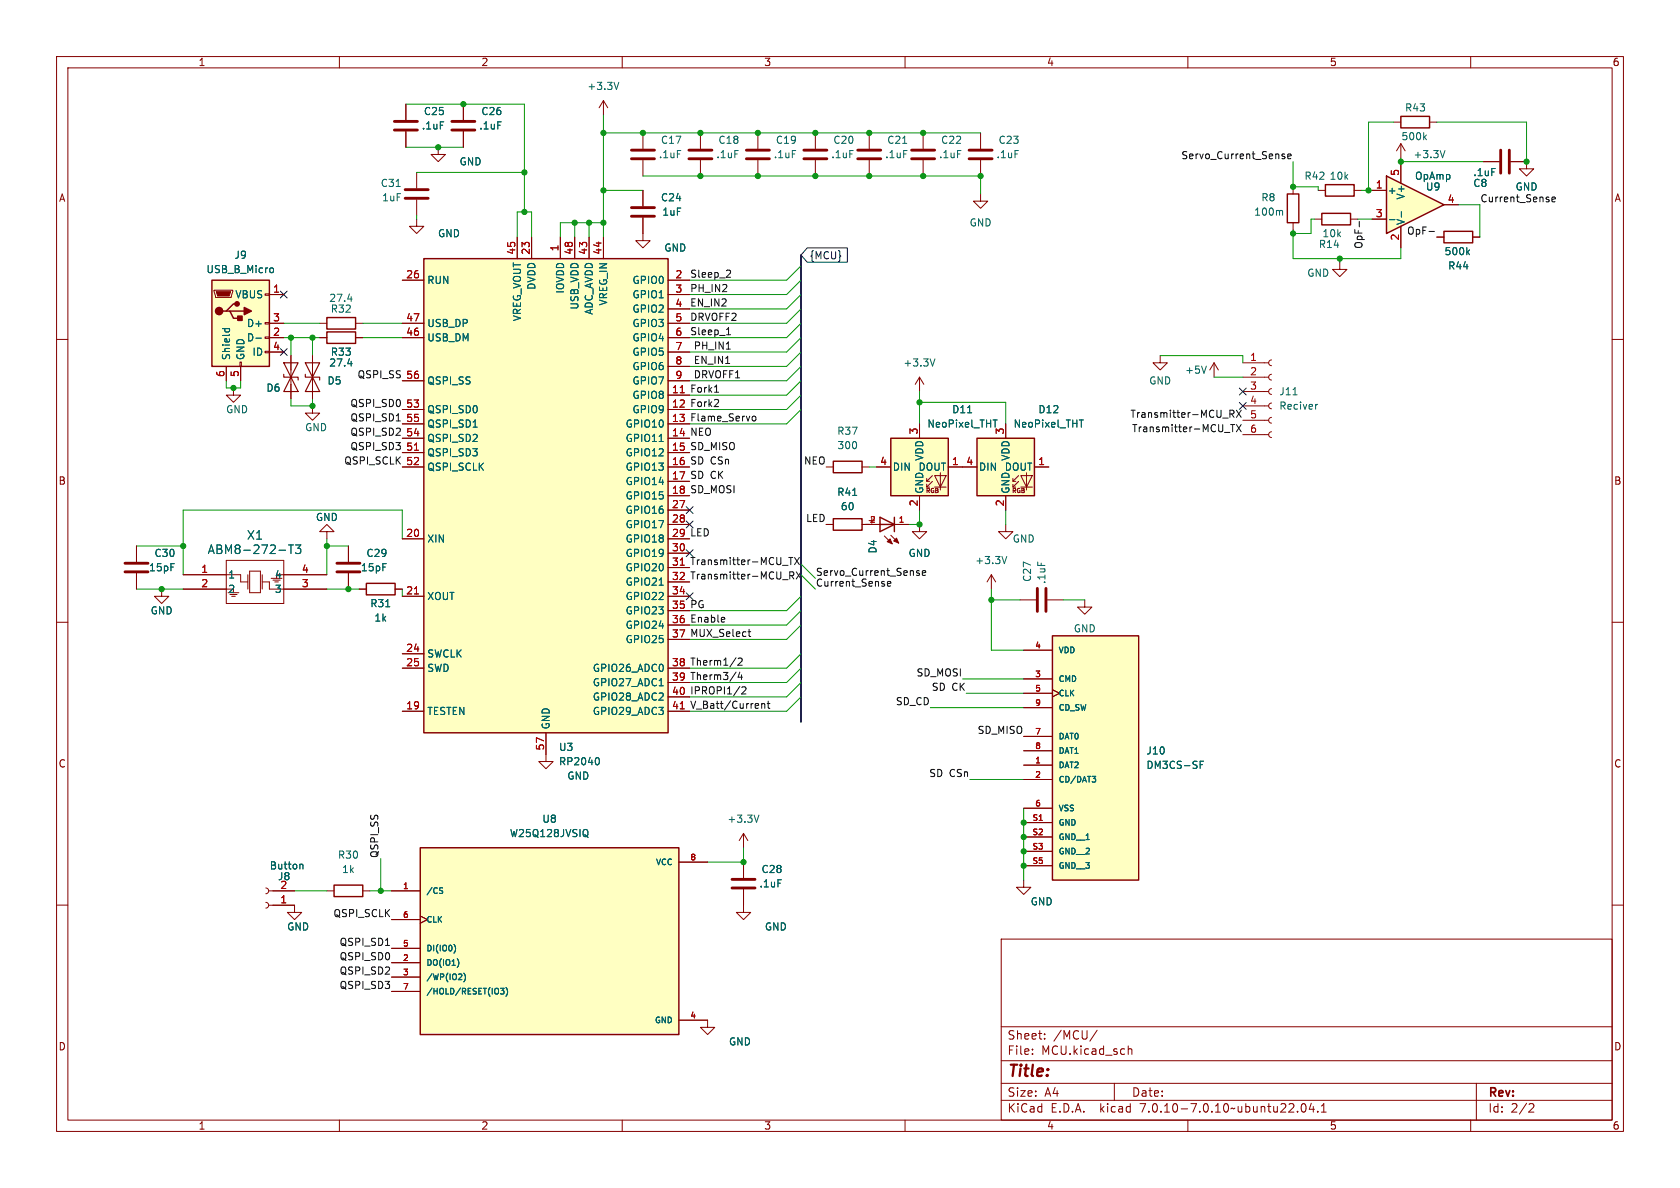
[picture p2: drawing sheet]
<svg xmlns="http://www.w3.org/2000/svg" width="297mm" height="210mm" viewBox="0 0 297 210" stroke-linecap="round" stroke-linejoin="round" font-family="sans-serif">
<g fill="none" stroke="#840000" stroke-width=".18">
<path d="M10 10h277v190h-277zM12 12h273v186h-273zM60 10v2M110 10v2M160 10v2M210 10v2M260 10v2M10 60h2M37.8 51.3h3.3v.3l-.2 1h-2.8zM46.9 59.6h.7v.2h-.7zM46.9 57h.7v.3h-.7zM46.9 51.9h.7v.3h-.7z"/>
<path d="M47.6 57.2h2.6M47.6 59.7h2.6M47.6 52.1h2.6M56.5 57.2h1.3M56.5 59.7h1.3M62.9 57.2h1.2M62.9 59.7h1.2M71.1 57.2h3.8M71.1 59.7h3.8M71.1 49.5h3.8M91.4 41.9v3.8M94 41.9v3.8"/>
<path d="M99.1 41.9v3.8M101.6 41.9v3.8M104.1 41.9v3.8M106.7 41.9v3.8M118.1 57.2h3.8M118.1 59.7h3.8M118.1 52.1h3.8M118.1 49.5h3.8M118.1 54.6h3.8M236.9 46.4v1.2h1.2l-1.2 1.3-1.3-1.3h1.3M254 41.9h1.3M260.3 41.9h1.3"/>
<path d="M285 60h2M40 64.8v2.5M41.3 68.6v1.3h1.2l-1.2 1.2-1.3-1.2h1.3M42.4 64h.3v.8h-.3zM42.5 64.8v2.5M46.9 62.1h.7v.3h-.7zM47.6 62.2h2.6M51.4 62.9v7.6M55.2 71.8v1.2h1.3l-1.3 1.3-1.2-1.3h1.2M55.2 62.9v7.6M71.1 72.4h3.8M71.1 74.9h3.8"/>
<path d="M71.1 77.5h3.8M71.1 67.3h3.8M118.1 62.2h3.8M118.1 69.9h3.8M118.1 72.4h3.8M118.1 74.9h3.8M118.1 77.5h3.8M118.1 67.3h3.8M118.1 64.8h3.8M61.6 96.5v2.8M71.1 80h3.8M71.1 82.6h3.8"/>
<path d="M71.1 95.3h3.8M118.1 80h3.8M118.1 82.6h3.8M118.1 85.1h3.8M118.1 87.6h3.8M118.1 95.3h3.8M118.1 90.2h3.8M118.1 92.7h3.8M118.1 97.8h3.8M10 110h2M61.6 101.3v2.8M63.5 104.1h1.3"/>
<path d="M69.8 104.1h1.3M71.1 105.4h3.8M71.1 115.6h3.8M71.1 118.1h3.8M118.1 105.4h3.8M118.1 118.1h3.8M118.1 100.3h3.8M118.1 102.9h3.8M118.1 108h3.8M118.1 110.5h3.8M118.1 113h3.8M181 114.9h5.1"/>
<path d="M191.8 106v1.3h1.2l-1.2 1.3-1.3-1.3h1.3M285 110h2M71.1 125.7h3.8M96.5 129.5v5.1h1.3l-1.3 1.3-1.3-1.3h1.3M118.1 125.7h3.8M118.1 120.7h3.8M118.1 123.2h3.8M181 135.3h5.1M181 137.8h5.1M181 120h5.1M181 122.6h5.1M181 130.2h5.1"/>
<path d="M181 132.7h5.1M181 125.1h5.1M186.1 121.9l1.2 .7-1.2 .6M10 160h2M69.2 157.5h5.1M120 152.4h5.1M131.4 157.2v4.1h1.3l-1.3 1.3-1.2-1.3h1.2M131.4 147.3l-.7 1.3M131.4 147.3v2.6M131.4 152.4v2.8M131.4 147.3l.8 1.3M181 155.6v1.2h1.2l-1.2 1.3-1.3-1.3h1.3"/>
<path d="M181 142.9h5.1M181 145.4h5.1M181 148h5.1M181 150.5h5.1M181 153h5.1M285 160h2M69.2 170.2h5.1M69.2 172.7h5.1M69.2 167.6h5.1M69.2 162.6h5.1M69.2 175.3h5.1M74.3 161.9l1.3 .7-1.3 .6"/>
<path d="M177 166h108v32h-108zM60 198v2M110 198v2M120 180.3h5.1v1.3h1.3l-1.3 1.3-1.3-1.3h1.3M160 198v2M177 194.5h108M177 191.5h108M177 187.5h108M177 181.5h108M182.5 186.3v.1M182.5 185.5v.1M184.7 183.6v.1"/>
<path d="M184.7 182.8v.1M194 182.1l-1.3 2M197 191.5v3M199.5 184.9v1.5M199.5 185.5l.2-.1 .3 .1 .1 .9M210 198v2M229.4 196.5v.1M230.2 195.2l.2-.1a.81 .81 0 0 1 .6 .6 .81 .81 0 0 1-.3 .8l-.2 .1a.81 .81 0 0 1-.3-1.4zM231.8 195l-.3 1.1h.9M232.2 195.6v1M233 196.5v.1M233.6 196.6h.9"/>
<path d="M233.6 195.5l.4-.4v1.5M260 198v2M261 191.5v6.5M270.5 195.1l.5 .1 .2 .3-1 1.1h1"/>
</g>
<path d="M50.2 66.2v.5h2.5v.5M50.2 64.1h2.5l-1.3 2.6zM51.4 66.7l1.3 2.5h-2.5zM54 66.2v.5h2.5v.5M54 64.1h2.5l-1.3 2.6zM55.2 66.7l1.3 2.5h-2.5z" fill="none" stroke="#840000" stroke-width=".2"/>
<path d="M37.5 49.5h10.1v15.3h-10.1zM40 55h.6l.7 1.3h1.2M40.6 55h2.6M41.9 53.7h-.6l-1.3 1.3h-.6M57.8 56.1h5.1v2.1h-5.1zM57.8 58.7h5.1v2h-5.1zM74.9 45.7h43.2v83.8h-43.2zM255.3 40.9h5v2h-5zM64.8 103.1h5v2.1h-5zM186.1 112.4h15.2v43.2h-15.2zM74.3 149.9h45.7v33h-45.7z" fill="none" stroke="#840000" stroke-width=".25"/>
<g fill="none" stroke="#006464" stroke-width=".18">
<path d="M39.3 58.1h1.3M39.8 58.1l-.1 .4M40.5 58.1l.1 .4M45.2 59.8h1M47.9 47.4h.3l.2 .2-.1 .5-.4 .1M61.5 52.9h.8M259.4 44.5l.4 .5M259.8 44.2l-.5 .5M61.5 64.3h.8M83.6 75.5h.8M116.5 78h.8M68.2 107.3h.7"/>
<path d="M116.5 103.4h.8M105.7 133.9a.79 .79 0 0 1 0 1.3M116.5 121.2h.8M193.1 137.2h.6l-.3 .4M193.5 137.6l.2 .2v.3l-.2 .2M212.2 135.2h.4M212.2 134.6h.6M77.9 156.9l.4 .1M78.1 157.5l.2 .2-.2 .2M103.6 147.7l.1 .1M103.6 146.6l.1 .1a.9 .9 0 0 1 0 1.1M103.7 147.8l.3 .2"/>
<path d="M103.7 147.8l-.1 .1M134.2 144.1l-.5 1.3M80.3 167a1.19 1.19 0 0 1 0 1.4M81 169.8l.1 .4-.1 .5M81 173.2h.7M81.6 172.3v.3M82 172a1.16 1.16 0 0 1 0 1.6M88.5 174.7h.6l-.3 .4 .3 .1v.4l-.2 .1-.4-.1M89.4 174.6a1.16 1.16 0 0 1 0 1.5"/>
</g>
<g fill="#ffffc2" stroke="#ffffc2" stroke-width=".18">
<path d="M37.5 49.5h10.1v15.3h-10.1z"/>
<path d="M74.9 45.7h43.2v83.8h-43.2z"/>
<path d="M186.1 112.4h15.2v43.2h-15.2z"/>
<path d="M74.3 149.9h45.7v33h-45.7z"/>
</g>
<g fill="#840000" stroke="#840000" stroke-width=".25">
<path d="M43.2 54.4l1.2 .6-1.2 .6z"/>
<path d="M42 55.9h.8v.7h-.8z"/>
<circle cx="38.7" cy="55" r=".63"/>
<circle cx="41.9" cy="53.7" r=".38"/>
</g>
<path d="M38.2 51.6h2.6l-.3 .7h-2z" fill="#840000" stroke="#840000" stroke-width=".18"/>
<path d="M73.3 79.6h.7M120.3 69.4h.7M120.3 99.9h.7M73.3 105h.7M120.3 125.3h.7" fill="none" stroke="#a90000" stroke-width=".18"/>
<path d="M59.6 99.6h4M59.6 101.1h4M129.4 155.4h4.1M129.4 157h4.1" fill="none" stroke="#840000" stroke-width=".51"/>
<path d="M245.1 31.1l10.2 5.1-10.2 5.1z" fill="#ffffc2"/>
<g fill="none" stroke="#840000" stroke-width=".25">
<path d="M227.6 34.3h2v5.1h-2zM233.7 37.7h5.1v2.1h-5.1zM234.3 32.6h5.1v2.1h-5.1zM245.1 31.1l10.2 5.1-10.2 5.1zM247.6 20.6h5.1v2h-5.1zM157.5 77.5h10.1v10.1h-10.1zM172.7 77.5h10.2v10.1h-10.2zM147.3 81.5h5.1v2.1h-5.1zM147.3 91.7h5.1v2h-5.1zM155.6 92.7h2.5M155.6 91.4l2.5 1.3-2.5 1.3zM158.1 91.4v2.6"/>
<path d="M59.1 156.5h5v2h-5z"/>
</g>
<g fill="none" stroke="#840000" stroke-width=".18">
<path d="M71.8 18.4v2.8M81.9 18.4v2.8M106.7 17.8l-.8 1.3M106.7 17.8v2.5M106.7 17.8l.7 1.3M71.8 23.2v2.8M73.7 38.7v1.3h1.2l-1.2 1.3-1.3-1.3h1.3M73.7 30.5v2.8M73.7 35.3v2.8M77.5 26v1.3h1.2l-1.2 1.3-1.3-1.3h1.3M81.9 23.2v2.8M113.7 38.5v4h1.2l-1.2 1.3-1.3-1.3h1.3"/>
<path d="M113.7 23.5v2.8M113.7 28.3v2.8M113.7 33.7v2.7M123.8 23.5v2.8M123.8 28.3v2.8M134 23.5v2.8M134 28.3v2.8M144.1 23.5v2.8M144.1 28.3v2.8M153.7 23.5v2.8M153.7 28.3v2.8M163.2 23.5v2.8"/>
<path d="M163.2 28.3v2.8M173.4 34.3v1.3h1.2l-1.2 1.2-1.3-1.2h1.3M173.4 23.5v2.8M173.4 28.3v2.8M228.6 33v1.3M228.6 39.4v1.2M232.4 38.7h1.3M233 33.7h1.3M238.8 38.7h1.2M239.4 33.7h1.3M242.6 33.7h2.5M242.6 38.7h2.5"/>
<path d="M246.4 21.6h1.2M247.6 25.4v2.5M247.6 28.6v3.8M247.6 25.4l-.7 1.3M247.6 25.4l.8 1.3M252.7 21.6h1.3M255.3 36.2h2.5M262.3 28.6h2.7M267.1 28.6h2.8v1.2h1.2l-1.2 1.3-1.3-1.3h1.3M47.6 52.1h2.6M47.6 59.7h2.6M47.6 57.2h2.6"/>
<path d="M56.5 59.7h1.3M62.9 59.7h1.2M71.1 49.5h3.8M71.1 59.7h3.8M71.1 57.2h3.8M91.4 41.9v3.8M94 41.9v3.8M99.1 41.9v3.8M101.6 41.9v3.8M104.1 41.9v3.8M106.7 41.9v3.8M118.1 49.5h3.8"/>
<path d="M118.1 52.1h3.8M118.1 54.6h3.8M118.1 59.7h3.8M118.1 57.2h3.8M247.6 40v3.8M254 41.9h1.3M260.3 41.9h1.3M40 64.8v2.5M42.5 64.8v2.5M47.6 62.2h2.6M51.4 62.9v2.5M51.4 67.9v2.6"/>
<path d="M55.2 62.9v2.5M55.2 67.9v2.6M71.1 72.4h3.8M71.1 74.9h3.8M71.1 77.5h3.8M71.1 67.3h3.8M118.1 69.9h3.8M118.1 72.4h3.8M118.1 74.9h3.8M118.1 77.5h3.8M118.1 67.3h3.8M118.1 62.2h3.8"/>
<path d="M118.1 64.8h3.8M162.6 66.7l-.8 1.2M162.6 66.7v2.5M162.6 74.9v2.6M162.6 66.7l.7 1.2M177.8 74.9v2.6M205.1 62.9v1.2h1.3l-1.3 1.3-1.3-1.3h1.3M214.6 64.1l-.7 1.3M214.6 64.1v2.6M214.6 64.1l.8 1.3M219.7 76.8h4.6M219.7 74.3h4.6"/>
<path d="M219.7 71.8h4.6M219.7 69.2h4.6M219.7 66.7h4.6M219.7 64.1h4.6M224.8 76.3l-.4 .2-.1 .3 .1 .4 .4 .1M224.8 73.8l-.4 .1-.1 .4 .1 .3 .4 .2M224.8 71.2l-.4 .2-.1 .3 .1 .4 .4 .2M224.8 68.7l-.4 .1-.1 .4 .1 .4 .4 .1M224.8 66.2l-.4 .1-.1 .4 .1 .3 .4 .2M224.8 63.6l-.4 .2-.1 .3 .1 .4 .4 .1M24.1 96.5v2.8M40 99.1h10.2v7.6h-10.2z"/>
<path d="M57.8 94h1.3l-1.3-1.3-1.3 1.3h1.3v1.3M61.6 96.5v2.8M71.1 82.6h3.8M71.1 80h3.8M71.1 95.3h3.8M118.1 85.1h3.8M118.1 82.6h3.8M118.1 92.7h3.8M118.1 80h3.8M118.1 87.6h3.8M118.1 95.3h3.8M118.1 90.2h3.8"/>
<path d="M118.1 97.8h3.8M146 82.6h1.3M146 92.7h1.3M152.4 82.6h1.3M152.4 92.7h3.2M154.9 82.6h2.6M156.3 94.7l1.4 1.4M157.5 94.6l1.4 1.4M158.1 92.7h2.6M162.6 92.7v1.3h1.2l-1.2 1.3-1.3-1.3h1.3M162.6 87.6v2.6M163.8 86.1h.5"/>
<path d="M163.8 85.1h.5M164.8 85.1l-1 1v-.5M164.8 84.1l-1 1v-.5M165.2 84.1h2.1l-1.1 2zM165.2 86.1h2.1M166.2 83.6v3M167.6 82.6h5.1M177.8 92.7v1.3h1.3l-1.3 1.3-1.3-1.3h1.3M177.8 87.6v2.6M179.1 86.1h.5M179.1 85.1h.5M180.1 85.1l-1 1v-.5"/>
<path d="M180.1 84.1l-1 1v-.5M180.5 84.1h2l-1 2zM180.5 86.1h2M181.5 83.6v3M182.9 82.6h2.5M24.1 101.3v2.8M28.6 104.1v1.3h1.2l-1.2 1.3-1.3-1.3h1.3M32.4 101.6h10.1v1.3h1.3M32.4 104.1h7.6M40.3 104.8h1.9M40.6 105.1h1.3M43.8 101.6v2.5"/>
<path d="M44.1 101h1.9v3.8h-1.9zM46.4 102.9h1.2v1.2h10.2M46.4 101.6v2.5M48.9 101.6h8.9M61.6 101.3v2.8M63.5 104.1h1.3M69.8 104.1h1.3M71.1 105.4h3.8M71.1 115.6h3.8M71.1 118.1h3.8M118.1 102.9h3.8M118.1 105.4h3.8"/>
<path d="M118.1 118.1h3.8M118.1 100.3h3.8M118.1 108h3.8M118.1 110.5h3.8M118.1 113h3.8M175.3 101.6l-.8 1.3M175.3 101.6v2.5M175.3 101.6l.7 1.3M180.3 106h2.8M181 114.9h5.1M185.2 106h2.8M71.1 125.7h3.8"/>
<path d="M96.5 129.5v3.9M118.1 125.7h3.8M118.1 120.7h3.8M118.1 123.2h3.8M181 135.3h5.1M181 137.8h5.1M181 120h5.1M181 122.6h5.1M181 130.2h5.1M181 132.7h5.1M181 125.1h5.1M186.1 121.9l1.2 .7-1.2 .6"/>
<path d="M47 157l.4 .1 .1 .4-.2 .4-.3 .1M47 159.5l.4 .2 .1 .3-.2 .4-.3 .1M47.5 157.5h4.6M57.8 157.5h1.3M64.1 157.5h1.3M69.2 157.5h5.1M120 152.4h5.1M131.4 152.4v2.8M131.4 157.2v2.8M181 142.9h5.1M181 145.4h5.1M181 148h5.1"/>
<path d="M181 150.5h5.1M181 153h5.1M47.5 160h4.6v1.3h1.2l-1.2 1.3-1.3-1.3h1.3M69.2 170.2h5.1M69.2 172.7h5.1M69.2 167.6h5.1M69.2 162.6h5.1M69.2 175.3h5.1M74.3 161.9l1.3 .7-1.3 .6M120 180.3h5.1"/>
</g>
<g fill="none" stroke="#006464" stroke-width=".18">
<path d="M109.4 14.5l-.4 1.3M70 33h.8M159.6 25.3h.7M226.4 37.2l.3 .2v.6M245.6 38.8h1M247.7 37.4v1M251.8 24.2l.4 .5M252.2 23.9l-.5 .4M255.5 26.6l-.5 1.3M39.3 58.1h1.3M39.8 58.1l-.1 .4M40.5 58.1l.1 .4"/>
<path d="M45.2 59.8h1M47.9 47.4h.3l.2 .2-.1 .5-.4 .1M259.4 44.5l.4 .5M259.8 44.2l-.5 .5M61.5 64.3h.8M83.6 75.5h.8M116.5 78h.8M165.3 63.4l-.4 1.3M171.1 73h.7M175.6 74.2h.7M190.8 74.2h.7M213.3 64.7l-.5 1.3"/>
<path d="M228.6 69.8h.7M232.9 71.5l-.3 .1M51 96.3h.9M51.4 96.3v1.6M52.2 96.3h1l-.5 .6 .4 .2v.6l-.2 .2h-.4l-.3-.2M150.7 87.6h.8M178 98.4l-.4 1.2M68.2 107.3h.7M116.5 103.4h.8M105.7 133.9a.79 .79 0 0 1 0 1.3M116.5 121.2h.8M193.1 137.2h.6l-.3 .4"/>
<path d="M193.5 137.6l.2 .2v.3l-.2 .2M212.2 135.2h.4M212.2 134.6h.6M53.2 152.8l.4 .1v.7M77.9 156.9l.4 .1M78.1 157.5l.2 .2-.2 .2M103.6 147.7l.1 .1M103.6 146.6l.1 .1a.9 .9 0 0 1 0 1.1M103.7 147.8l.3 .2M103.7 147.8l-.1 .1M80.3 167a1.19 1.19 0 0 1 0 1.4M81 169.8l.1 .4-.1 .5"/>
<path d="M81 173.2h.7M81.6 172.3v.3M82 172a1.16 1.16 0 0 1 0 1.6M88.5 174.7h.6l-.3 .4 .3 .1v.4l-.2 .1-.4-.1M89.4 174.6a1.16 1.16 0 0 1 0 1.5"/>
</g>
<g fill="none" stroke="#840000" stroke-width=".51">
<path d="M69.7 21.5h4.1M69.7 23h4.1M71.6 33.5h4.1M71.6 35.1h4.1M79.9 21.5h4M79.9 23h4M111.6 26.5h4.1M111.6 28.1h4.1M111.6 36.7h4.1M111.6 38.2h4.1M121.8 26.5h4.1M121.8 28.1h4.1"/>
<path d="M132 26.5h4M132 28.1h4M142.1 26.5h4.1M142.1 28.1h4.1M151.6 26.5h4.1M151.6 28.1h4.1M161.2 26.5h4M161.2 28.1h4M171.3 26.5h4.1M171.3 28.1h4.1M265.3 26.5v4.1M266.8 26.5v4.1"/>
<path d="M22.1 99.6h4.1M22.1 101.1h4.1M183.4 104v4.1M184.9 104v4.1"/>
</g>
<g fill="#ffffc2" stroke="#ffffc2" stroke-width=".18">
<path d="M172.7 77.5h10.2v10.1h-10.2z"/>
<path d="M157.5 77.5h10.1v10.1h-10.1z"/>
</g>
<g fill="#840000" stroke="#840000" stroke-width=".18">
<path d="M158 95.6l.5-.5 .4 .9z"/>
<path d="M156.8 95.8l.6-.5 .3 .8z"/>
</g>
<g fill="none" stroke="#000084" stroke-width=".18">
<path d="M49.6 51.5l1.2 1.2M50.8 51.5l-1.2 1.2M142.7 43.8h7.1v2.6h-7.1l-1.1-1.3zM49.6 61.6l1.2 1.2M50.8 61.6l-1.2 1.2M219.1 68.6l1.2 1.2M219.1 71.1l1.2 1.3M220.3 68.6l-1.2 1.2M220.3 71.1l-1.2 1.3M121.3 97.2l1.2 1.2M121.3 92.1l1.2 1.2M121.3 89.6l1.2 1.2"/>
<path d="M122.5 97.2l-1.2 1.2M122.5 92.1l-1.2 1.2M122.5 89.6l-1.2 1.2M121.3 104.8l1.2 1.2M122.5 104.8l-1.2 1.2"/>
</g>
<g fill="none" stroke="#0f0f0f" stroke-width=".18">
<path d="M226.7 27.6l.5 .2-.1 .2-.4 .1M226.7 27.3h.4M227.7 27.6l.6-.1-.1-.2-.4-.1-.1 .2v.6h.5M240.3 39.1v1M274.4 35.3l.6-.2-.1-.2-.4-.1-.1 .2v.6h.5M128.4 59.2h.8M128.7 58.1l.1-.2v1.3M128.9 47.7l.3 .3-.1 .3-.7 .7h.8M252.6 40.9h1M70.1 74.4h.7M126.3 69.3h.7M126.9 70.7l.1 .1v.4l-.7 .7h.7"/>
<path d="M128.4 61.7h.7M133 73.8l.2-.2h.3l.1 .2-.1 .6h-.3l-.2-.2M216.5 76.4h.9M217.4 73.2l.6-.1 .2-.2-.1-.3-.7-.1v1.3M217.6 75.1h.7M217.7 73.2l.5 .6M217.9 75.1v1.2M218.6 75.1l.8 1.2M218.6 72.5l.8 1.3M219.4 75.1l-.8 1.2M219.4 72.5l-.8 1.3M138.3 99.9h1"/>
<path d="M139.4 98.5h.8M139.8 98.5v1.3M140.5 98.5l.8 1.3M141.3 98.5l-.8 1.3M127.9 109.1l.2 .3-.6 .2M128.1 109.9l-.2 .1M130.1 118.8l-1.1 1.6M130.1 116.3l-1.1 1.6M130.5 116.4l.5-.1 .2 .4-.8 .9h.8M130.8 118.8l-.3 .9h.8M131.1 119.3v.8M132.2 111.7h.5"/>
<path d="M132.4 111.2v1.1l.3 .2M139.6 101.8l.6-.1 .1-.2v-.3l-.7-.1v1.3M139.9 101.8l.4 .6M140.8 101.1l.8 1.3M141.6 101.1l-.8 1.3M156.9 103.2l.6-.1-.1-.3h-.3l-.2 .2v.6h.5M162.1 101.2l.5 .3-.1 .2h-.4M162.1 100.9h.4M163.1 101.3l.6-.1-.1-.3h-.4l-.1 .2v.6h.5M131.2 121.5l.4-.1 .3 .4-.8 .9h.8M134.7 124.4v.8M134.7 124.5l.1-.1h.3l.1 .8"/>
<path d="M135.6 124.4h.5M135.8 123.9v1.1l.3 .2M68.1 167.1h.8"/>
</g>
<path d="M141.6 45.1v82.5" fill="none" stroke="#000084" stroke-width=".3"/>
<g fill="none" stroke="#009600" stroke-width=".18">
<path d="M71.8 18.4h20.9v19.1M71.8 26h10.1M73.7 30.5h19M73.7 38.1v.6M101.6 39.4v2.5M104.1 39.4v2.5M106.7 39.4h-7.6v2.5M106.7 20.3v21.6M106.7 23.5h66.7M106.7 33.7h7M113.7 31.1h59.7v3.2M228.6 28.6v4.4h4.4v.7"/>
<path d="M232.4 38.7h-.6v2.6h-3.2M240 38.7h2.6M240.7 33.7h1.9M246.4 21.6h-4.5v12.1M247.6 27.9v.7h14.7M254 21.6h15.9v7M257.8 36.2h3.8v5.7M50.2 59.7h6.3M50.2 57.2h6.3M51.4 59.7v3.2M55.2 59.7v3.2M64.1 59.7h7"/>
<path d="M64.1 57.2h7M91.4 41.9v-4.4h2.6v4.4M141.6 57.2l-2.5 2.5h-17.2M141.6 59.7l-2.5 2.5h-17.2M141.6 54.6l-2.5 2.6h-17.2M141.6 52.1l-2.5 2.5h-17.2M141.6 49.5l-2.5 2.6h-17.2M141.6 47l-2.5 2.5h-17.2M228.6 40.6v5.1h19v-1.9M236.9 45.7v.7M40 67.3v1.3h2.5v-1.3M51.4 70.5v1.3h3.8v-1.3"/>
<path d="M141.6 72.4l-2.5 2.5h-17.2M141.6 69.9l-2.5 2.5h-17.2M141.6 64.8l-2.5 2.5h-17.2M141.6 62.2l-2.5 2.6h-17.2M141.6 67.3l-2.5 2.6h-17.2M162.6 71.1h15.2v3.8M162.6 69.2v5.7M205.1 62.9h14.6v1.2M214.6 66.7h5.1M24.1 96.5h8.3M57.8 95.3v6.3M57.8 96.5h3.8"/>
<path d="M71.1 95.3v-5.1h-38.7v11.4M141.6 99.7l2.5 2.5M153.7 82.6h1.2M162.6 90.2v2.5h-1.9M177.8 90.2v2.5M24.1 104.1h8.3M57.8 104.1h5.7M71.1 104.1v1.3M141.6 118.1l-2.5 2.6h-17.2M141.6 115.6l-2.5 2.5h-17.2M141.6 108l-2.5 2.5h-17.2M141.6 105.4l-2.5 2.6h-17.2"/>
<path d="M141.6 110.5l-2.5 2.5h-17.2M141.6 101.6l2.5 2.5M175.3 104.1v10.8h5.7M175.3 106h5M188 106h3.8M141.6 123.2l-2.5 2.5h-17.2M141.6 120.7l-2.5 2.5h-17.2M164.5 125.1h16.5M170.2 120h10.8M170.8 122.6h10.2M171.4 137.8h9.6M52.1 157.5h5.7"/>
<path d="M65.4 157.5h3.8M67.3 151.8v5.7M131.4 149.9v2.5h-6.3M181 142.9v12.7"/>
</g>
<path d="M73.3 79.6h.7M120.3 69.4h.7M120.3 99.9h.7M73.3 105h.7M120.3 125.3h.7" fill="none" stroke="#a90000" stroke-width=".18"/>
<g fill="#009600" stroke="#009600" stroke-width=".18">
<circle cx="173.4" cy="31.1" r=".46"/>
<circle cx="163.2" cy="31.1" r=".46"/>
<circle cx="153.7" cy="31.1" r=".46"/>
<circle cx="144.1" cy="31.1" r=".46"/>
<circle cx="144.1" cy="23.5" r=".46"/>
<circle cx="153.7" cy="23.5" r=".46"/>
<circle cx="163.2" cy="23.5" r=".46"/>
<circle cx="175.3" cy="106" r=".46"/>
<circle cx="181" cy="153" r=".46"/>
<circle cx="181" cy="150.5" r=".46"/>
<circle cx="131.4" cy="152.4" r=".46"/>
<circle cx="181" cy="148" r=".46"/>
<circle cx="181" cy="145.4" r=".46"/>
<circle cx="241.9" cy="33.7" r=".46"/>
<circle cx="236.9" cy="45.7" r=".46"/>
<circle cx="269.9" cy="28.6" r=".46"/>
<circle cx="247.6" cy="28.6" r=".46"/>
<circle cx="228.6" cy="33" r=".46"/>
<circle cx="228.6" cy="41.3" r=".46"/>
<circle cx="162.6" cy="71.1" r=".46"/>
<circle cx="162.6" cy="92.7" r=".46"/>
<circle cx="134" cy="23.5" r=".46"/>
<circle cx="113.7" cy="23.5" r=".46"/>
<circle cx="123.8" cy="23.5" r=".46"/>
<circle cx="106.7" cy="39.4" r=".46"/>
<circle cx="106.7" cy="33.7" r=".46"/>
<circle cx="123.8" cy="31.1" r=".46"/>
<circle cx="134" cy="31.1" r=".46"/>
<circle cx="106.7" cy="23.5" r=".46"/>
<circle cx="51.4" cy="59.7" r=".46"/>
<circle cx="55.2" cy="71.8" r=".46"/>
<circle cx="55.2" cy="59.7" r=".46"/>
<circle cx="41.3" cy="68.6" r=".46"/>
<circle cx="61.6" cy="104.1" r=".46"/>
<circle cx="57.8" cy="96.5" r=".46"/>
<circle cx="67.3" cy="157.5" r=".46"/>
<circle cx="32.4" cy="96.5" r=".46"/>
<circle cx="28.6" cy="104.1" r=".46"/>
<circle cx="92.7" cy="37.5" r=".46"/>
<circle cx="92.7" cy="30.5" r=".46"/>
<circle cx="77.5" cy="26" r=".46"/>
<circle cx="101.6" cy="39.4" r=".46"/>
<circle cx="104.1" cy="39.4" r=".46"/>
<circle cx="81.9" cy="18.4" r=".46"/>
</g>
<text font-size="2.8" fill="#840000" x="178" y="190.9">Title:</text>
<g font-size="2.1" fill="#006464">
<text x="43.6" y="95.6">X1</text>
<text x="36.6" y="98.1">ABM8-272-T3</text>
</g>
<g font-size="2.1" fill="#840000">
<text x="178" y="184">Sheet:</text>
<text x="186.2" y="184">/MCU/</text>
<text x="178" y="186.7">File:</text>
<text x="184.1" y="186.7">MCU.kicad_sch</text>
<text x="178" y="196.9">KiCad</text>
<text x="178" y="194.1">Size:</text>
<text x="184.7" y="194.1">A4</text>
<text x="185.7" y="196.9">E.D.A.</text>
<text x="194.6" y="196.9">kicad</text>
<text x="200" y="194.1">Date:</text>
<text x="201.8" y="196.9">7.0.10-7.0.10~ubuntu22.04.1</text>
<text x="263" y="194.3">Rev:</text>
<text x="263" y="196.9">Id:</text>
<text x="267.1" y="196.9">2/2</text>
</g>
<g font-size="1.8" fill="#840000">
<text x="35" y="11.9">1</text>
<text x="85" y="11.9">2</text>
<text x="135" y="11.9">3</text>
<text x="185" y="11.9">4</text>
<text x="235" y="11.9">5</text>
<text x="285" y="11.9">6</text>
<text x="10.3" y="35.9">A</text>
<text x="285.3" y="35.9">A</text>
<text x="10.3" y="85.9">B</text>
<text x="285.3" y="85.9">B</text>
<text x="10.3" y="135.9">C</text>
<text x="285.3" y="135.9">C</text>
<text x="10.3" y="185.9">D</text>
<text x="285.3" y="185.9">D</text>
<text x="35" y="199.9">1</text>
<text x="85" y="199.9">2</text>
<text x="135" y="199.9">3</text>
<text x="185" y="199.9">4</text>
<text x="235" y="199.9">5</text>
<text x="285" y="199.9">6</text>
</g>
<g font-size="1.8" fill="#006464">
<text x="103.7" y="16.1">+3.3V</text>
<text x="74.5" y="23.1">.1uF</text>
<text x="74.8" y="20.5">C25</text>
<text x="84.6" y="23.1">.1uF</text>
<text x="85" y="20.5">C26</text>
<text x="248.3" y="19.9">R43</text>
<text x="81.1" y="29.4">GND</text>
<text x="116.4" y="28.2">.1uF</text>
<text x="116.7" y="25.6">C17</text>
<text x="126.5" y="28.2">.1uF</text>
<text x="126.9" y="25.6">C18</text>
<text x="136.7" y="28.2">.1uF</text>
<text x="137.1" y="25.6">C19</text>
<text x="146.9" y="28.2">.1uF</text>
<text x="147.2" y="25.6">C20</text>
<text x="156.4" y="28.2">.1uF</text>
<text x="156.8" y="25.6">C21</text>
<text x="165.9" y="28.2">.1uF</text>
<text x="166.3" y="25.6">C22</text>
<text x="176.1" y="28.2">.1uF</text>
<text x="176.4" y="25.6">C23</text>
<text x="247.7" y="25">500k</text>
<text x="249.8" y="28.2">+3.3V</text>
<text x="67.2" y="33.2">C31</text>
<text x="67.5" y="35.8">1uF</text>
<text x="116.7" y="35.8">C24</text>
<text x="222.9" y="35.8">R8</text>
<text x="230.5" y="32">R42</text>
<text x="235" y="32">10k</text>
<text x="245.2" y="34.5">+</text>
<text x="248.5" y="35.4" transform="rotate(-90 248.5 35.4)">V+</text>
<text x="250.1" y="32">OpAmp</text>
<text x="252" y="33.9">U9</text>
<text x="260.4" y="33.2">C8</text>
<text x="260.4" y="31.3">.1uF</text>
<text x="267.8" y="33.9">GND</text>
<text x="117" y="38.3">1uF</text>
<text x="171.3" y="40.2">GND</text>
<text x="221.6" y="38.3">100m</text>
<text x="248.5" y="39.9" transform="rotate(-90 248.5 39.9)">V-</text>
<text x="41.4" y="45.9">J9</text>
<text x="77.3" y="42.1">GND</text>
<text x="117.3" y="44.7">GND</text>
<text x="233.1" y="44">R14</text>
<text x="233.7" y="42.1">10k</text>
<text x="255.3" y="45.3">500k</text>
<text x="255.9" y="47.9">R44</text>
<text x="36.4" y="48.5">USB_B_Micro</text>
<text x="41.5" y="52.9">VBUS</text>
<text x="58.1" y="53.6">27.4</text>
<text x="75.4" y="50.4">RUN</text>
<text x="94.8" y="51.3" transform="rotate(-90 94.8 51.3)">DVDD</text>
<text x="99.9" y="52" transform="rotate(-90 99.9 52)">IOVDD</text>
<text x="111.7" y="50.4">GPIO0</text>
<text x="111.7" y="52.9">GPIO1</text>
<text x="231" y="49.1">GND</text>
<text x="43.6" y="58">D+</text>
<text x="58.4" y="55.5">R32</text>
<text x="75.4" y="58">USB_DP</text>
<text x="92.3" y="56.9" transform="rotate(-90 92.3 56.9)">VREG_VOUT</text>
<text x="102.5" y="54.8" transform="rotate(-90 102.5 54.8)">USB_VDD</text>
<text x="105" y="55.7" transform="rotate(-90 105 55.7)">ADC_AVDD</text>
<text x="107.5" y="54.1" transform="rotate(-90 107.5 54.1)">VREG_IN</text>
<text x="111.7" y="55.5">GPIO2</text>
<text x="111.7" y="58">GPIO3</text>
<text x="40.9" y="63.8" transform="rotate(-90 40.9 63.8)">Shield</text>
<text x="43.4" y="63.8" transform="rotate(-90 43.4 63.8)">GND</text>
<text x="43.6" y="60.6">D-</text>
<text x="44.5" y="63.1">ID</text>
<text x="58.1" y="65">27.4</text>
<text x="58.4" y="63.1">R33</text>
<text x="75.4" y="60.6">USB_DM</text>
<text x="111.7" y="60.6">GPIO4</text>
<text x="111.7" y="63.1">GPIO5</text>
<text x="111.7" y="65.6">GPIO6</text>
<text x="159.6" y="65">+3.3V</text>
<text x="47" y="69.4">D6</text>
<text x="57.8" y="68.2">D5</text>
<text x="75.4" y="68.2">QSPI_SS</text>
<text x="111.7" y="70.7">GPIO8</text>
<text x="111.7" y="68.2">GPIO7</text>
<text x="203.1" y="68.2">GND</text>
<text x="209.4" y="66.3">+5V</text>
<text x="226.1" y="70.1">J11</text>
<text x="39.9" y="73.3">GND</text>
<text x="53.8" y="76.4">GND</text>
<text x="75.4" y="73.3">QSPI_SD0</text>
<text x="75.4" y="75.8">QSPI_SD1</text>
<text x="110.5" y="75.8">GPIO10</text>
<text x="111.7" y="73.3">GPIO9</text>
<text x="147.9" y="77.1">R37</text>
<text x="163.8" y="75.8">NeoPixel_THT</text>
<text x="168.2" y="73.3">D11</text>
<text x="179.1" y="75.8">NeoPixel_THT</text>
<text x="183.5" y="73.3">D12</text>
<text x="226.1" y="72.6">Reciver</text>
<text x="75.4" y="80.9">QSPI_SD3</text>
<text x="75.4" y="83.4">QSPI_SCLK</text>
<text x="75.4" y="78.3">QSPI_SD2</text>
<text x="110.5" y="78.3">GPIO11</text>
<text x="110.5" y="80.9">GPIO12</text>
<text x="110.5" y="83.4">GPIO13</text>
<text x="147.9" y="79.6">300</text>
<text x="157.7" y="83.4">DIN</text>
<text x="162.3" y="83.4">DOUT</text>
<text x="163.4" y="81.6" transform="rotate(-90 163.4 81.6)">VDD</text>
<text x="173" y="83.4">DIN</text>
<text x="177.5" y="83.4">DOUT</text>
<text x="178.7" y="81.6" transform="rotate(-90 178.7 81.6)">VDD</text>
<text x="110.5" y="86">GPIO14</text>
<text x="110.5" y="88.5">GPIO15</text>
<text x="147.9" y="87.9">R41</text>
<text x="163.4" y="87.4" transform="rotate(-90 163.4 87.4)">GND</text>
<text x="178.7" y="87.4" transform="rotate(-90 178.7 87.4)">GND</text>
<text x="55.7" y="92.3">GND</text>
<text x="110.5" y="91">GPIO16</text>
<text x="110.5" y="93.6">GPIO17</text>
<text x="148.5" y="90.4">60</text>
<text x="26.2" y="101.2">15pF</text>
<text x="27.2" y="98.7">C30</text>
<text x="63.7" y="101.2">15pF</text>
<text x="64.7" y="98.7">C29</text>
<text x="75.4" y="96.1">XIN</text>
<text x="110.5" y="96.1">GPIO18</text>
<text x="110.5" y="98.7">GPIO19</text>
<text x="110.5" y="101.2">GPIO20</text>
<text x="155.2" y="97.9" transform="rotate(-90 155.2 97.9)">D4</text>
<text x="160.5" y="98.7">GND</text>
<text x="172.3" y="99.9">+3.3V</text>
<text x="178.9" y="96.1">GND</text>
<text x="40.3" y="102.5">1</text>
<text x="40.3" y="105">2</text>
<text x="48.5" y="105">3</text>
<text x="48.5" y="102.5">4</text>
<text x="65.4" y="107.5">R31</text>
<text x="75.4" y="106.3">XOUT</text>
<text x="110.5" y="103.7">GPIO21</text>
<text x="110.5" y="106.3">GPIO22</text>
<text x="182.5" y="103" transform="rotate(-90 182.5 103)">C27</text>
<text x="185" y="103.3" transform="rotate(-90 185 103.3)">.1uF</text>
<text x="26.5" y="108.8">GND</text>
<text x="66.1" y="110.1">1k</text>
<text x="110.5" y="108.8">GPIO23</text>
<text x="110.5" y="111.4">GPIO24</text>
<text x="110.5" y="113.9">GPIO25</text>
<text x="189.7" y="112">GND</text>
<text x="75.4" y="116.4">SWCLK</text>
<text x="75.4" y="119">SWD</text>
<text x="104.7" y="119">GPIO26_ADC0</text>
<text x="104.7" y="121.5">GPIO27_ADC1</text>
<text x="104.7" y="124.1">GPIO28_ADC2</text>
<text x="75.4" y="126.6">TESTEN</text>
<text x="97.4" y="129" transform="rotate(-90 97.4 129)">GND</text>
<text x="104.7" y="126.6">GPIO29_ADC3</text>
<text x="98.7" y="132.9">U3</text>
<text x="98.7" y="135.5">RP2040</text>
<text x="202.6" y="136.1">DM3CS-SF</text>
<text x="202.6" y="133.6">J10</text>
<text x="100.2" y="138">GND</text>
<text x="90" y="148.2">W25Q128JVSIQ</text>
<text x="95.8" y="145.6">U8</text>
<text x="128.5" y="145.6">+3.3V</text>
<text x="47.6" y="153.9">Button</text>
<text x="49" y="155.8">J8</text>
<text x="59.6" y="152">R30</text>
<text x="60.4" y="154.5">1k</text>
<text x="134.5" y="154.5">C28</text>
<text x="134.2" y="157.1">.1uF</text>
<text x="182.1" y="160.2">GND</text>
<text x="50.7" y="164.7">GND</text>
<text x="135.1" y="164.7">GND</text>
<text x="128.8" y="185">GND</text>
</g>
<g font-size="1.8" fill="#0f0f0f">
<text x="208.7" y="28.2">Servo_Current_Sense</text>
<text x="261.6" y="35.8">Current_Sense</text>
<text x="248.7" y="41.6">OpF-</text>
<text x="241" y="44.1" transform="rotate(-90 241 44.1)">OpF-</text>
<text x="121.9" y="51.7">PH_IN2</text>
<text x="121.9" y="49.2">Sleep_2</text>
<text x="121.9" y="59.3">Sleep_1</text>
<text x="121.9" y="54.3">EN_IN2</text>
<text x="121.9" y="56.8">DRVOFF2</text>
<text x="122.6" y="61.9">PH_IN1</text>
<text x="122.6" y="64.4">EN_IN1</text>
<text x="63.1" y="67">QSPI_SS 56</text>
<text x="121.9" y="69.5">Fork1</text>
<text x="122.6" y="67">DRVOFF1</text>
<text x="61.8" y="74.6">QSPI_SD1</text>
<text x="61.8" y="77.1">QSPI_SD2</text>
<text x="61.8" y="72">QSPI_SD0</text>
<text x="121.9" y="72">Fork2</text>
<text x="121.9" y="74.6">Flame_Servo</text>
<text x="121.9" y="77.1">NEO</text>
<text x="199.7" y="73.9">Transmitter-MCU_RX</text>
<text x="200" y="76.5">Transmitter-MCU_TX</text>
<text x="60.8" y="82.2">QSPI_SCLK 52</text>
<text x="61.8" y="79.7">QSPI_SD3</text>
<text x="121.9" y="82.2">SD CSn</text>
<text x="121.9" y="79.7">SD_MISO</text>
<text x="142" y="82.2">NEO</text>
<text x="121.9" y="87.3">SD_MOSI</text>
<text x="121.9" y="84.7">SD CK</text>
<text x="121.9" y="94.9">LED</text>
<text x="142.4" y="92.4">LED</text>
<text x="121.9" y="100">Transmitter-MCU_TX</text>
<text x="144.1" y="101.9">Servo_Current_Sense</text>
<text x="121.9" y="107.6">PG</text>
<text x="121.9" y="102.5">Transmitter-MCU_RX</text>
<text x="144.1" y="103.8">Current_Sense</text>
<text x="121.9" y="110.1">Enable</text>
<text x="121.9" y="112.7">MUX_Select</text>
<text x="121.9" y="117.8">Therm1/2</text>
<text x="161.9" y="119.7">SD_MOSI</text>
<text x="121.9" y="125.4">V_Batt/Current</text>
<text x="121.9" y="120.3">Therm3/4</text>
<text x="121.9" y="122.8">IPROPI1/2</text>
<text x="158.3" y="124.7">SD_CD</text>
<text x="164.6" y="122.2">SD CK</text>
<text x="172.7" y="129.8">SD_MISO</text>
<text x="164.2" y="137.4">SD CSn</text>
<text x="67" y="151.8" transform="rotate(-90 67 151.8)">QSPI_SS</text>
<text x="58.9" y="162.2">QSPI_SCLK</text>
<text x="59.9" y="167.3">QSPI_SD1</text>
<text x="59.9" y="169.8">QSPI_SD0</text>
<text x="59.9" y="172.4">QSPI_SD2</text>
<text x="59.9" y="174.9">QSPI_SD3</text>
</g>
<g font-size="1.8" fill="#a90000">
<text x="243.1" y="33.4">1</text>
<text x="247.4" y="31.2" transform="rotate(-90 247.4 31.2)">5</text>
<text x="255.8" y="35.9">4</text>
<text x="243.1" y="38.5">3</text>
<text x="91.2" y="45.1" transform="rotate(-90 91.2 45.1)">45</text>
<text x="93.7" y="45.1" transform="rotate(-90 93.7 45.1)">23</text>
<text x="98.8" y="44.5" transform="rotate(-90 98.8 44.5)">1</text>
<text x="101.3" y="45.1" transform="rotate(-90 101.3 45.1)">48</text>
<text x="103.9" y="45.1" transform="rotate(-90 103.9 45.1)">43</text>
<text x="106.4" y="45.1" transform="rotate(-90 106.4 45.1)">44</text>
<text x="247.4" y="42.6" transform="rotate(-90 247.4 42.6)">2</text>
<text x="48.2" y="51.8">1</text>
<text x="71.7" y="49.3">26</text>
<text x="119.3" y="49.3">2</text>
<text x="119.3" y="51.8">3</text>
<text x="48.2" y="59.4">2</text>
<text x="48.2" y="56.9">3</text>
<text x="71.7" y="59.4">46</text>
<text x="71.7" y="56.9">47</text>
<text x="119.3" y="54.4">4</text>
<text x="119.3" y="56.9">5</text>
<text x="119.3" y="59.4">6</text>
<text x="48.2" y="62">4</text>
<text x="119.3" y="62">7</text>
<text x="119.3" y="64.5">8</text>
<text x="220.9" y="63.9">1</text>
<text x="39.8" y="66.7" transform="rotate(-90 39.8 66.7)">6</text>
<text x="42.3" y="66.7" transform="rotate(-90 42.3 66.7)">5</text>
<text x="71.7" y="67.1">56</text>
<text x="118.7" y="69.6">11</text>
<text x="119.3" y="67.1">9</text>
<text x="220.9" y="66.4">2</text>
<text x="220.9" y="69">3</text>
<text x="220.9" y="71.5">4</text>
<text x="71.7" y="72.1">53</text>
<text x="71.7" y="77.2">54</text>
<text x="71.7" y="74.7">55</text>
<text x="118.7" y="72.1">12</text>
<text x="118.7" y="74.7">13</text>
<text x="118.7" y="77.2">14</text>
<text x="162.3" y="76.9" transform="rotate(-90 162.3 76.9)">3</text>
<text x="177.5" y="76.9" transform="rotate(-90 177.5 76.9)">3</text>
<text x="220.9" y="74">5</text>
<text x="220.9" y="76.6">6</text>
<text x="71.7" y="79.8">51</text>
<text x="71.7" y="82.3">52</text>
<text x="118.7" y="79.8">15</text>
<text x="118.7" y="82.3">16</text>
<text x="155.5" y="82.3">4</text>
<text x="168.2" y="82.3">1</text>
<text x="170.7" y="82.3">4</text>
<text x="183.4" y="82.3">1</text>
<text x="118.7" y="84.8">17</text>
<text x="118.7" y="87.4">18</text>
<text x="118.7" y="89.9">27</text>
<text x="162.3" y="89.6" transform="rotate(-90 162.3 89.6)">2</text>
<text x="177.5" y="89.6" transform="rotate(-90 177.5 89.6)">2</text>
<text x="71.7" y="95">20</text>
<text x="118.7" y="92.5">28</text>
<text x="118.7" y="95">29</text>
<text x="35.5" y="101.3">1</text>
<text x="53.3" y="101.3">4</text>
<text x="118.7" y="97.5">30</text>
<text x="118.7" y="100.1">31</text>
<text x="35.5" y="103.9">2</text>
<text x="53.3" y="103.9">3</text>
<text x="71.7" y="105.2">21</text>
<text x="118.7" y="102.6">32</text>
<text x="118.7" y="105.2">34</text>
<text x="118.7" y="107.7">35</text>
<text x="118.7" y="110.2">36</text>
<text x="118.7" y="112.8">37</text>
<text x="71.7" y="115.3">24</text>
<text x="71.7" y="117.9">25</text>
<text x="118.7" y="117.9">38</text>
<text x="71.7" y="125.5">19</text>
<text x="118.7" y="120.4">39</text>
<text x="118.7" y="122.9">40</text>
<text x="118.7" y="125.5">41</text>
<text x="96.3" y="132.8" transform="rotate(-90 96.3 132.8)">57</text>
<text x="49.5" y="159.8">1</text>
<text x="49.5" y="157.2">2</text>
</g>
<text font-size="1.8" fill="#000084" x="143" y="46">{MCU}</text>
<text font-size="1.8" fill="#009600" x="153.2" y="92.8">+</text>
<g font-size="1.4" fill="#a90000">
<text x="153.7" y="92.5">2</text>
<text x="158.8" y="92.5">1</text>
<text x="182.9" y="119.8">3</text>
<text x="182.9" y="114.7">4</text>
<text x="182.9" y="122.3">5</text>
<text x="182.9" y="124.8">9</text>
<text x="182.9" y="129.9">7</text>
<text x="182.9" y="135">1</text>
<text x="182.9" y="137.5">2</text>
<text x="182.9" y="132.5">8</text>
<text x="182.9" y="142.6">6</text>
<text x="182.4" y="145.2">S1</text>
<text x="182.4" y="147.7">S2</text>
<text x="121.9" y="152.1">8</text>
<text x="182.4" y="150.2">S3</text>
<text x="182.4" y="152.8">S5</text>
<text x="71.1" y="157.2">1</text>
<text x="71.1" y="167.4">5</text>
<text x="71.1" y="162.3">6</text>
<text x="71.1" y="169.9">2</text>
<text x="71.1" y="172.5">3</text>
<text x="71.1" y="175">7</text>
<text x="121.9" y="180.1">4</text>
</g>
<g font-size="1.4" fill="#006464">
<text x="187.1" y="115.7">VDD</text>
<text x="187.1" y="120.8">CMD</text>
<text x="187.1" y="123.3">CLK</text>
<text x="187.1" y="125.8">CD_SW</text>
<text x="187.1" y="130.9">DAT0</text>
<text x="187.1" y="136">DAT2</text>
<text x="187.1" y="133.5">DAT1</text>
<text x="187.1" y="138.5">CD/DAT3</text>
<text x="187.1" y="143.6">VSS</text>
<text x="187.1" y="146.2">GND</text>
<text x="187.1" y="148.7">GND__1</text>
<text x="115.8" y="153.1">VCC</text>
<text x="187.1" y="151.2">GND__2</text>
<text x="187.1" y="153.8">GND__3</text>
<text x="75.3" y="158.2">/CS</text>
<text x="75.3" y="163.3">CLK</text>
<text x="75.3" y="170.9">DO(IO1)</text>
<text x="75.3" y="173.5">/WP(IO2)</text>
<text x="75.3" y="168.4">DI(IO0)</text>
<text x="75.3" y="176">/HOLD/RESET(IO3)</text>
<text x="115.6" y="181.1">GND</text>
</g>
<g font-size="1.1" fill="#840000">
<text x="163.6" y="87.4">RGB</text>
<text x="178.8" y="87.4">RGB</text>
</g>
</svg>
